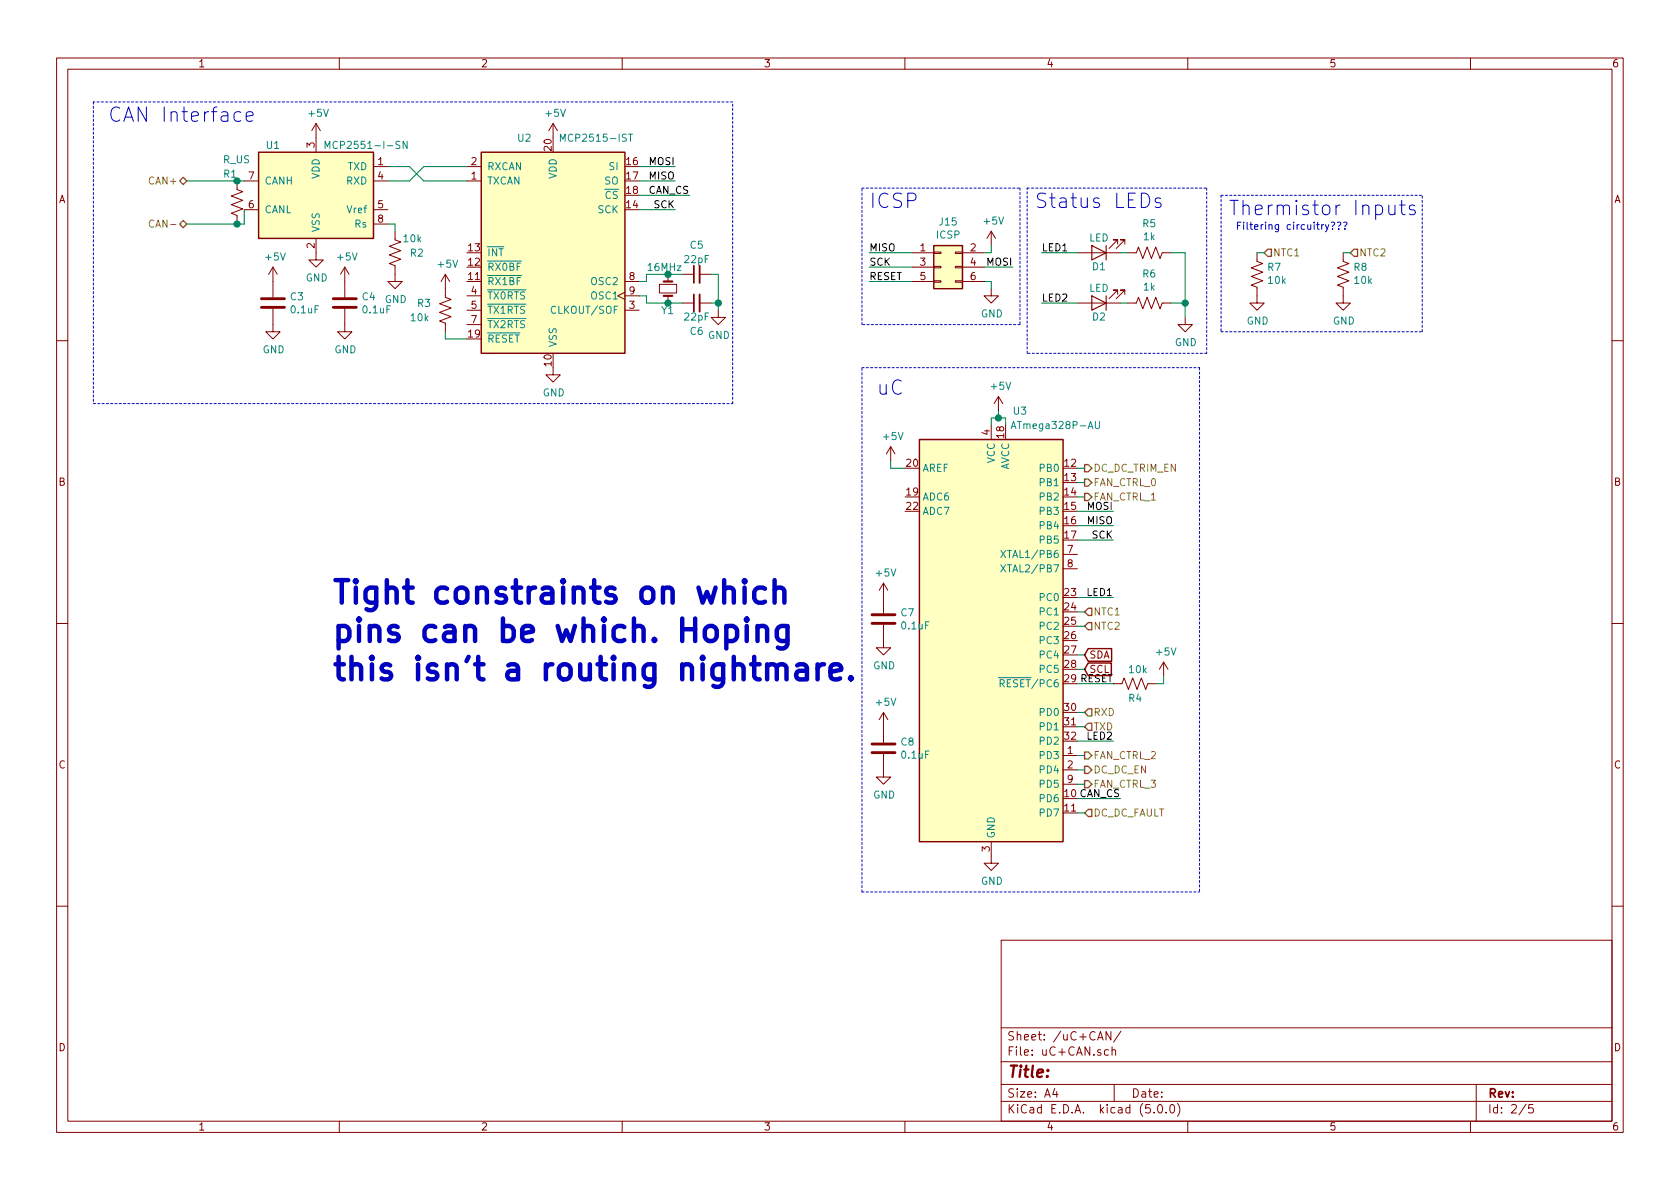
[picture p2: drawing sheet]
<svg xmlns="http://www.w3.org/2000/svg" width="297mm" height="210mm" viewBox="0 0 297 210" stroke-linecap="round" stroke-linejoin="round" font-family="sans-serif">
<g fill="none" stroke="#840000" stroke-width=".18">
<path d="M10 10.3h277v189.9h-277zM12 12.2h273v186.1h-273zM60 10.3v1.9M110 10.3v1.9M160 10.3v1.9M210 10.3v1.9M260 10.3v1.9M41.9 32v1.5l1 .4-2 .8 2 .7-2 .8 2 .8-2 .7 1 .4v1.5M43.2 32h2.5M43.2 37.1h2.5M55.9 21.8v5.1M55.9 21.8l-.8 1.3"/>
<path d="M55.9 21.8l.7 1.3M66 32h2.6M66 29.5h2.6M66 37.1h2.6M66 39.6h2.6M82.5 32h2.6M82.5 29.5h2.6M97.8 21.8l-.8 1.3M97.8 21.8v2.6M97.8 21.8l.8 1.3M48.3 54.6v4.1h1.2l-1.2 1.2-1.3-1.2h1.3M48.3 47.2v5.4"/>
<path d="M48.3 47.2l-.8 1.3M48.3 47.2l.7 1.3M55.9 42.2v3.8h1.2l-1.2 1.2-1.3-1.2h1.3M61 54.6v4.1h1.2l-1.2 1.2-1.3-1.2h1.3M61 47.2v5.4M61 47.2l-.8 1.3M61 47.2l.7 1.3M69.8 40.9v1.5l1.1 .4-2.1 .8 2.1 .7-2.1 .8 2.1 .7-2.1 .8 1 .4v2.8h1.3l-1.3 1.2-1.2-1.2h1.2M78.7 48.5v4.1l1.1 .4-2.1 .7 2.1 .8-2.1 .7 2.1 .8-2.1 .8 1 .3v1.6M78.7 48.5l-.7 1.3M78.7 48.5l.8 1.3M82.5 54.9h2.6"/>
<path d="M82.5 52.3h2.6M82.5 57.4h2.6M110.5 51.7l-1.3 .6 1.3 .7M110.5 54.9h2.5M110.5 52.3h2.5M110.5 49.8h2.5M116.6 50.3h3v1.5h-3zM118.1 48.5v1.3M118.1 52.3v1.3M120.6 48.5h2.1M120.6 53.6h2.1M123.7 48.5h2"/>
<path d="M123.7 53.6h2M127 54.9v1.2h1.3l-1.3 1.3-1.3-1.3h1.3M161.3 49.8h3.8M161.3 44.7h3.8M161.3 47.2h3.8M165.1 49.7h1.3v.2h-1.3zM165.1 47.1h1.3v.3h-1.3zM165.1 44.6h1.3v.2h-1.3zM168.9 49.7h1.3v.2h-1.3zM168.9 47.1h1.3v.3h-1.3zM168.9 44.6h1.3v.2h-1.3zM170.2 49.8h3.8"/>
<path d="M170.2 44.7h3.8M170.2 47.2h3.8M175.3 51v1.3h1.2l-1.2 1.3-1.3-1.3h1.3M175.3 40.9v2.5M175.3 40.9l-.8 1.3M175.3 40.9l.7 1.3M190.5 53.6h7.6M190.5 44.7h7.6M197.6 43.2v-.8h-.8h.8l-1.5 1.5M197.6 52.1v-.8h-.8h.8l-1.5 1.5M198.9 43.2v-.8h-.8h.8l-1.5 1.5M198.9 52.1v-.8h-.8h.8l-1.5 1.5"/>
<path d="M199.4 44.7h1.5l.4-1 .8 2 .7-2 .8 2 .7-2 .8 2 .4-1h1.5M199.4 53.6h1.5l.4-1 .8 2 .7-2 .8 2 .7-2 .8 2 .4-1h1.5M209.5 56.1v1.3h1.3l-1.3 1.3-1.2-1.3h1.2M222.2 44.7v1.5l1.1 .4-2.1 .8 2.1 .7-2.1 .8 2.1 .8-2.1 .7 1 .4v2.8h1.3l-1.3 1.3-1.2-1.3h1.2M237.5 44.7v1.5l1 .4-2 .8 2 .7-2 .8 2 .8-2 .7 1 .4v2.8h1.3l-1.3 1.3-1.3-1.3h1.3M10 60.2h2M97.8 65v1.3h1.3l-1.3 1.3-1.3-1.3h1.3M157.5 79l-.8 1.3M157.5 79v2.5M157.5 79l.7 1.3M175.3 75.2v2.5M176.5 70.1l-.7 1.3"/>
<path d="M176.5 70.1v2.5M176.5 70.1l.8 1.3M285 60.2h2M188 98h2.5M10 110.3h2M156.2 110.5v4h1.3l-1.3 1.3-1.3-1.3h1.3M156.2 103.1v5.4M156.2 103.1l-.8 1.3M156.2 103.1l.8 1.3M188 100.6h2.5M205.7 117.1l-.7 1.3M205.7 117.1v2.5"/>
<path d="M205.7 117.1l.8 1.3M285 110.3h2M156.2 133.3v4.1h1.3l-1.3 1.3-1.3-1.3h1.3M156.2 126v5.3M156.2 126l-.8 1.2M156.2 126l.8 1.2M188 133.6h2.5M188 136.1h2.5M188 138.7h2.5M196.8 120.9h1.6l.4-1 .7 2 .8-2 .7 2 .8-2 .8 2 .3-1h1.6M175.3 148.8v3.8h1.2l-1.2 1.3-1.3-1.3h1.3M10 160.2h2"/>
<path d="M177 166.3h108v32h-108zM285 160.2h2M60 198.3v1.9M110 198.3v1.9M160 198.3v1.9M177 194.8h108M177 191.8h108M177 187.8h108M177 181.8h108M186.5 192.5l-.4 1h1M186.8 193v1M194.1 183.9l.5-1.5 .4 1.5"/>
<path d="M194.2 183.5h.7M196 185.7l-.4-.1-.3 .3v.6l.3 .1 .4-.1M196.4 182.4v1.5l-.8-1.5v1.5M196.6 185.7l.2-.1 .4 .1 .1 .9M196.6 185.1v1.5M197 191.8v3M198.2 182.3l-1.3 2M204 196.7v.1M204.8 195.5l.4-.2a.94 .94 0 0 1 0 1.5 .79 .79 0 0 1-.4-1.3zM206.2 196.7v.1M207 195.4l.3-.1a.94 .94 0 0 1 0 1.5 .82 .82 0 0 1-.3-1.4zM208.2 195.1a1.71 1.71 0 0 1 0 2.3"/>
<path d="M210 198.3v1.9M260 198.3v1.9M261 191.8v6.5M269.8 195.2l-1.2 2M271 195.3h-.7v.7l.2-.1 .5 .1 .1 .2-.1 .5-.2 .1-.5-.1"/>
</g>
<g fill="#ffffc2" stroke="#ffffc2" stroke-width=".18">
<path d="M85.1 26.9h25.4v35.6h-25.4z"/>
<path d="M45.7 26.9h20.3v15.3h-20.3z"/>
<path d="M162.6 77.7h25.4v71.1h-25.4z"/>
<path d="M165.1 43.4h5.1v7.6h-5.1z"/>
</g>
<path d="M45.7 26.9h20.3v15.3h-20.3zM85.1 26.9h25.4v35.6h-25.4zM165.1 43.4h5.1v7.6h-5.1zM162.6 77.7h25.4v71.1h-25.4zM192.4 114.7h4.1v2.2h-4.1l-.6-1.1zM192.4 117.2h4.1v2.3h-4.1l-.6-1.1z" fill="none" stroke="#840000" stroke-width=".25"/>
<g fill="none" stroke="#008484" stroke-width=".18">
<path d="M57.5 26.3v-1.3l.4 .9 .4-.9v1.3M72 25v1.3l-.7-1.3v1.3M99.1 25v-1.3l.4 .9 .4-.9v1.3M111.1 23.7h.7M178.8 75.8l.4-1.3 .4 1.3M178.9 75.4h.6M193.7 74.5v1.1l.2 .2h.3l.2-.2v-1.1M177 97.3l.8 1.3M177 99.9l.8 1.2M177.8 97.3l-.8 1.3M177.8 99.9l-.8 1.2M176.5 119.8h1.3"/>
<path d="M176.8 120.8h.6l.2-.2-.1-.3-.2-.1h-.5v1.3M177.1 120.8l.5 .7"/>
</g>
<g fill="none" stroke="#008400" stroke-width=".18">
<path d="M33 32h10.2M43.2 37.1v2.5h-10.2M68.6 39.6h1.2v1.3M68.6 29.5h3.8l2.5 2.5h7.6M82.5 29.5h-7.6l-2.5 2.5h-3.8M113 29.5h6.4M113 32h6.4M113 37.1h6.4M113 34.5h8.9M78.7 58.7v1.2h3.8M113 52.3h1.3v1.3h6.3M118.1 48.5h-3.8v1.3h-1.3"/>
<path d="M125.7 48.5h1.3v6.4M125.7 53.6h1.3M153.7 49.8h7.6M153.7 44.7h7.6M153.7 47.2h7.6M174 49.8h1.3v1.2M174 47.2h5.1M175.3 43.4v1.3h-1.3M184.1 53.6h6.4M184.1 44.7h6.4M198.1 53.6h1.3M198.1 44.7h1.3"/>
<path d="M207 53.6h2.5M207 44.7h2.5v11.4M222.2 44.7h1.3M237.5 44.7h1.3M175.3 75.2v-1.3h2.5v1.3M176.5 72.6v1.3M157.5 81.5v1.3h2.5M190.5 82.8h1.3M190.5 93h6.3M190.5 95.5h6.3M190.5 90.4h6.3M190.5 85.3h1.3"/>
<path d="M190.5 87.9h1.3M190.5 105.7h6.3M190.5 118.4h1.3M190.5 115.8h1.3M190.5 108.2h1.3M190.5 110.7h1.3M205.7 119.6v1.3h-1.2M190.5 131.1h6.3M190.5 133.6h1.3M190.5 138.7h1.3M190.5 120.9h6.3M190.5 136.1h1.3"/>
<path d="M190.5 126h1.3M190.5 128.5h1.3M190.5 141.2h7.6M190.5 143.8h1.3"/>
</g>
<path d="M46.2 54.4h4.1M46.2 52.8h4.1M58.9 54.4h4.1M58.9 52.8h4.1M154.2 110.2h4M154.2 108.7h4M154.2 133.1h4M154.2 131.6h4" fill="none" stroke="#840000" stroke-width=".51"/>
<g fill="none" stroke="#0000c2" stroke-width=".18">
<path d="M42.6 19.9l-.7-.1-.4 .2-.1 .2v.8l.2 .3 .3 .2 .7-.2M43.5 20.6l1.3-.2-.2-.5-.7-.1-.4 .3v1l.2 .2 .2 .2 .7-.2M205.2 35.1l-.6-.1-.3 .1-.1 .3 .1 .3 .9 .3 .1 .2-.1 .4-.2 .1-.8-.1M234.9 39.7l-.4 1.2-.2 .1M235.4 39.4l.4-.1 .2 .2-.4 .6M236.5 39.4l.4-.1 .2 .2-.4 .6M237.6 39.4l.4-.1 .2 .2-.4 .6M245.5 36.3v1.3l.2 .2a.68 .68 0 0 0 .9-.1M246.6 36.3v1.7M247.5 36.3h.9M247.8 35.4v2.2l.2 .2 .4 .2M250.1 36.4l-.6-.1-.2 .1-.1 .2 .1 .4 .8 .2 .2 .3-.2 .3-.2 .2-.7-.2"/>
<path d="M235.6 40.4v.2M236.7 40.4v.2M237.8 40.4v.2"/>
</g>
<path d="M117.3 49.8h1.6M117.3 52.3h1.6" fill="none" stroke="#840000" stroke-width=".38"/>
<path d="M123.7 47v3M123.7 52.1v3" fill="none" stroke="#840000" stroke-width=".33"/>
<path d="M122.7 47v3M122.7 52.1v3" fill="none" stroke="#840000" stroke-width=".3"/>
<g fill="#008400" stroke="#008400" stroke-width=".25">
<circle cx="118.1" cy="48.5" r=".51"/>
<circle cx="118.1" cy="53.6" r=".51"/>
<circle cx="127" cy="53.6" r=".51"/>
<circle cx="176.5" cy="73.9" r=".51"/>
<circle cx="209.6" cy="53.6" r=".51"/>
<circle cx="41.9" cy="32" r=".51"/>
<circle cx="41.9" cy="39.6" r=".51"/>
</g>
<g fill="none" stroke="#0000c2" stroke-width=".18" stroke-dasharray=".4 .4">
<path d="M16.5 18v53.4M129.5 18h-113M152.4 33.3h27.9M180.3 33.3v24.1M181.6 33.3h31.8M213.4 33.3v29.2M215.9 34.5h35.6M215.9 34.5v24.2M152.4 57.4v-24.1M180.3 57.4h-27.9M215.9 58.7h35.6M251.5 58.7v-24.2"/>
<path d="M16.5 71.4h113M129.5 71.4v-53.4M152.4 65h59.7M181.6 62.5v-29.2M212.1 65v92.7M213.4 62.5h-31.8M152.4 157.7v-92.7M152.4 157.7h59.7"/>
</g>
<path d="M193 43.4l2.6 1.3-2.6 1.3zM193 52.3l2.6 1.3-2.6 1.3zM195.6 43.4v2.6M195.6 52.3v2.6" fill="none" stroke="#840000" stroke-width=".2"/>
<g fill="none" stroke="#848400" stroke-width=".25">
<path d="M31.7 39.6l.7-.6 .6 .6-.6 .7zM32.4 31.4l.6 .6-.6 .6-.7-.6zM224.2 44.1h.6v1.2h-.6l-.7-.6zM239.4 44.1h.6v1.2h-.6l-.6-.6zM191.8 84.7h.6l.6 .6-.6 .7h-.6zM191.8 87.2h.6l.6 .7-.6 .6h-.6zM191.8 82.2h.6l.6 .6-.6 .6h-.6zM192.4 110.1h.6v1.3h-.6l-.6-.7zM192.4 107.6h.6v1.2h-.6l-.6-.6zM191.8 133h.6l.6 .6-.6 .6h-.6zM191.8 138h.6l.6 .7-.6 .6h-.6zM191.8 135.5h.6l.6 .6-.6 .7h-.6z"/>
<path d="M192.4 125.3h.6v1.3h-.6l-.6-.6zM192.4 127.9h.6v1.3h-.6l-.6-.7zM192.4 143.1h.6v1.3h-.6l-.6-.6z"/>
</g>
<path d="M27.2 39a.6 .6 0 0 0-.9 .4 .6 .6 0 0 0 .6 .8l.3-.1" fill="none" stroke="#848400" stroke-width=".18"/>
<g fill="none" stroke="#0000c2" stroke-width=".79">
<path d="M128.4 110.9l.4-.2h.8l.3 .2 .4 .5v1.2l-.4 .6-.3 .2h-.8l-.4-.2M131.6 102.6l-.1 .2 .1 .2 .3-.2-.3-.2v.4M131.6 103.9v2.7M132 109.4l-.1 .2 .1 .1 .2-.1-.2-.2v.3M132 110.7v2.7M133.9 111.1a.98 .98 0 0 1 1.7 .2v2.1M133.9 110.7v2.7M135.3 104.1l-.4-.2h-.8l-.4 .2-.4 .6v1.1l.4 .6 .4 .2h.8l.4-.2M137 104.3a1 1 0 0 1 1.7 .2v2.1M137 102.6v4M137.3 118.1l.2-.4 .4-.2h.6l.4 .2 .2 .4v2M139.2 110.7v3.2a1.07 1.07 0 0 1-1.7 .6"/>
<path d="M139.2 110.9l-.3-.2h-.8l-.4 .2-.4 .5v1.2l.4 .6 .4 .2h.8l.3-.2M140.9 117.7l.4-.2h.8l.4 .2 .2 .4v2M142.7 118.4l-.4 .2h-1a.79 .79 0 0 0-.6 .8 .79 .79 0 0 0 .6 .7h1l.4-.1M144.6 117.5v2.6M145.7 117.5a1.05 1.05 0 0 0-1.1 .7M146.8 118.8l1.9-.4v-.3l-.2-.4-.3-.2h-.8l-.4 .2-.2 .4v1.5l.2 .4 .4 .1h.8l.3-.1M150.4 119.8l.2 .2-.2 .1-.1-.1 .1-.2v.3"/>
</g>
<g font-size="5.6" fill="#0000c2">
<text x="58.4" y="106.8">Tight constraints on which</text>
<text x="58.4" y="113.6">pins can be which. Hoping</text>
<text x="58.4" y="120.3">this isn't a routing nightmare.</text>
</g>
<g font-size="3.5" fill="#0000c2">
<text x="19" y="21.6">CAN Interface</text>
<text x="153.7" y="36.8">ICSP</text>
<text x="182.9" y="36.8">Status LEDs</text>
<text x="217.2" y="38.1">Thermistor Inputs</text>
<text x="154.9" y="69.8">uC</text>
</g>
<text font-size="2.8" fill="#840000" x="178" y="190.5">Title:</text>
<g font-size="2.1" fill="#840000">
<text x="178" y="184">Sheet: /uC+CAN/</text>
<text x="178" y="186.7">File: uC+CAN.sch</text>
<text x="178" y="196.9">KiCad E.D.A. kicad (5.0.0)</text>
<text x="178" y="194.1">Size: A4</text>
<text x="200" y="194.1">Date:</text>
<text x="263" y="194.1">Rev:</text>
<text x="263" y="196.9">Id: 2/5</text>
</g>
<g font-size="1.8" fill="#840000">
<text x="35" y="11.9">1</text>
<text x="85" y="11.9">2</text>
<text x="135" y="11.9">3</text>
<text x="185" y="11.9">4</text>
<text x="235" y="11.9">5</text>
<text x="285" y="11.9">6</text>
<text x="55.6" y="26.1" transform="rotate(-90 55.6 26.1)">3</text>
<text x="66.8" y="29.2">1</text>
<text x="83.3" y="29.2">2</text>
<text x="97.5" y="26.6" transform="rotate(-90 97.5 26.6)">20</text>
<text x="110.8" y="29.2">16</text>
<text x="10.4" y="35.9">A</text>
<text x="44" y="31.7">7</text>
<text x="66.8" y="31.7">4</text>
<text x="83.3" y="31.7">1</text>
<text x="110.8" y="31.7">17</text>
<text x="110.8" y="34.3">18</text>
<text x="285.4" y="35.9">A</text>
<text x="44" y="36.8">6</text>
<text x="66.8" y="36.8">5</text>
<text x="66.8" y="39.4">8</text>
<text x="110.8" y="36.8">14</text>
<text x="55.6" y="43.9" transform="rotate(-90 55.6 43.9)">2</text>
<text x="82.9" y="47">12</text>
<text x="82.9" y="44.4">13</text>
<text x="162.7" y="44.4">1</text>
<text x="162.7" y="47">3</text>
<text x="171.6" y="44.4">2</text>
<text x="171.6" y="47">4</text>
<text x="82.9" y="49.5">11</text>
<text x="83.3" y="52.1">4</text>
<text x="111.3" y="49.5">8</text>
<text x="111.3" y="52.1">9</text>
<text x="162.7" y="49.5">5</text>
<text x="171.6" y="49.5">6</text>
<text x="82.9" y="59.7">19</text>
<text x="83.3" y="54.6">5</text>
<text x="83.3" y="57.1">7</text>
<text x="111.3" y="54.6">3</text>
<text x="97.5" y="64.7" transform="rotate(-90 97.5 64.7)">10</text>
<text x="175" y="76.9" transform="rotate(-90 175 76.9)">4</text>
<text x="177.5" y="77.4" transform="rotate(-90 177.5 77.4)">18</text>
<text x="160.3" y="82.5">20</text>
<text x="188.3" y="82.5">12</text>
<text x="10.4" y="85.9">B</text>
<text x="160.3" y="87.6">19</text>
<text x="188.3" y="85.1">13</text>
<text x="188.3" y="87.6">14</text>
<text x="285.4" y="85.9">B</text>
<text x="160.3" y="90.2">22</text>
<text x="188.3" y="90.2">15</text>
<text x="188.3" y="92.7">16</text>
<text x="188.3" y="95.2">17</text>
<text x="188.7" y="97.8">7</text>
<text x="188.7" y="100.3">8</text>
<text x="188.3" y="105.4">23</text>
<text x="188.3" y="107.9">24</text>
<text x="188.3" y="110.5">25</text>
<text x="188.3" y="113">26</text>
<text x="188.3" y="115.6">27</text>
<text x="188.3" y="118.1">28</text>
<text x="192.6" y="116.5">SDA</text>
<text x="192.6" y="119">SCL</text>
<text x="188.3" y="125.7">30</text>
<text x="188.3" y="128.3">31</text>
<text x="188.3" y="130.8">32</text>
<text x="10.4" y="135.9">C</text>
<text x="188.7" y="133.3">1</text>
<text x="188.7" y="135.9">2</text>
<text x="285.4" y="135.9">C</text>
<text x="188.3" y="143.5">11</text>
<text x="188.7" y="138.4">9</text>
<text x="175" y="150.6" transform="rotate(-90 175 150.6)">3</text>
<text x="10.4" y="185.9">D</text>
<text x="285.4" y="185.9">D</text>
<text x="35" y="199.9">1</text>
<text x="85" y="199.9">2</text>
<text x="135" y="199.9">3</text>
<text x="185" y="199.9">4</text>
<text x="235" y="199.9">5</text>
<text x="285" y="199.9">6</text>
</g>
<g font-size="1.8" fill="#008484">
<text x="54.7" y="20.7">+5V</text>
<text x="96.6" y="20.7">+5V</text>
<text x="39.5" y="28.9">R_US</text>
<text x="47.1" y="26.3">U1</text>
<text x="58.8" y="26.3">MCP2551-I-SN</text>
<text x="91.6" y="25.1">U2</text>
<text x="99.8" y="25.1">MCP2515-IST</text>
<text x="39.6" y="31.4">R1</text>
<text x="46.7" y="32.6">CANH</text>
<text x="56.5" y="31.7" transform="rotate(-90 56.5 31.7)">VDD</text>
<text x="61.3" y="32.6">RXD</text>
<text x="61.5" y="30.1">TXD</text>
<text x="86.1" y="32.6">TXCAN</text>
<text x="86.1" y="30.1">RXCAN</text>
<text x="98.4" y="31.7" transform="rotate(-90 98.4 31.7)">VDD</text>
<text x="106.9" y="32.6">SO</text>
<text x="107" y="35.2">CS</text>
<text x="107.8" y="30.1">SI</text>
<text x="46.7" y="37.7">CANL</text>
<text x="56.5" y="41.1" transform="rotate(-90 56.5 41.1)">VSS</text>
<text x="61.6" y="37.7">Vref</text>
<text x="62.8" y="40.3">Rs</text>
<text x="105.7" y="37.7">SCK</text>
<text x="166.2" y="39.9">J15</text>
<text x="174" y="39.7">+5V</text>
<text x="202.1" y="40.2">R5</text>
<text x="47" y="46.1">+5V</text>
<text x="59.7" y="46.1">+5V</text>
<text x="71.5" y="42.8">10k</text>
<text x="72.6" y="45.4">R2</text>
<text x="77.5" y="47.3">+5V</text>
<text x="86.1" y="47.9">RX0BF</text>
<text x="86.1" y="45.3">INT</text>
<text x="121.1" y="46.5">22pF</text>
<text x="122.1" y="44">C5</text>
<text x="165.6" y="42.2">ICSP</text>
<text x="192.6" y="42.7">LED</text>
<text x="193.2" y="47.8">D1</text>
<text x="202.2" y="42.5">1k</text>
<text x="224.2" y="47.9">R7</text>
<text x="239.4" y="47.9">R8</text>
<text x="51.4" y="53.1">C3</text>
<text x="54.1" y="49.8">GND</text>
<text x="64.1" y="53.1">C4</text>
<text x="68" y="53.6">GND</text>
<text x="86.1" y="50.4">RX1BF</text>
<text x="86.1" y="53">TX0RTS</text>
<text x="104.6" y="50.4">OSC2</text>
<text x="104.6" y="53">OSC1</text>
<text x="192.6" y="51.6">LED</text>
<text x="202.1" y="49.1">R6</text>
<text x="202.2" y="51.4">1k</text>
<text x="224.3" y="50.2">10k</text>
<text x="239.5" y="50.2">10k</text>
<text x="51.6" y="55.4">0.1uF</text>
<text x="64.3" y="55.4">0.1uF</text>
<text x="72.7" y="56.8">10k</text>
<text x="73.9" y="54.3">R3</text>
<text x="86.1" y="55.5">TX1RTS</text>
<text x="86.1" y="58">TX2RTS</text>
<text x="98" y="55.5">CLKOUT/SOF</text>
<text x="117" y="55.5">Y1</text>
<text x="121.1" y="56.7">22pF</text>
<text x="122.1" y="59.2">C6</text>
<text x="125.2" y="59.9">GND</text>
<text x="173.4" y="56.1">GND</text>
<text x="193.2" y="56.7">D2</text>
<text x="220.4" y="57.4">GND</text>
<text x="235.7" y="57.4">GND</text>
<text x="46.4" y="62.5">GND</text>
<text x="59.1" y="62.5">GND</text>
<text x="86.1" y="60.6">RESET</text>
<text x="98.4" y="61.5" transform="rotate(-90 98.4 61.5)">VSS</text>
<text x="207.7" y="61.2">GND</text>
<text x="96" y="70.1">GND</text>
<text x="175.3" y="68.9">+5V</text>
<text x="156.3" y="77.8">+5V</text>
<text x="179.2" y="73.3">U3</text>
<text x="179.6" y="75.9">ATmega328P-AU</text>
<text x="163.1" y="83.4">AREF</text>
<text x="175.9" y="82" transform="rotate(-90 175.9 82)">VCC</text>
<text x="178.4" y="83.2" transform="rotate(-90 178.4 83.2)">AVCC</text>
<text x="184" y="83.4">PB0</text>
<text x="163.1" y="88.5">ADC6</text>
<text x="184" y="86">PB1</text>
<text x="184" y="88.5">PB2</text>
<text x="163.1" y="91.1">ADC7</text>
<text x="184" y="91.1">PB3</text>
<text x="184" y="93.6">PB4</text>
<text x="155" y="101.9">+5V</text>
<text x="177.9" y="98.7">XTAL1/PB6</text>
<text x="177.9" y="101.2">XTAL2/PB7</text>
<text x="184" y="96.1">PB5</text>
<text x="184" y="106.3">PC0</text>
<text x="159.3" y="109">C7</text>
<text x="159.5" y="111.3">0.1uF</text>
<text x="184" y="108.8">PC1</text>
<text x="184" y="111.4">PC2</text>
<text x="184" y="113.9">PC3</text>
<text x="154.4" y="118.4">GND</text>
<text x="184" y="116.5">PC4</text>
<text x="184" y="119">PC5</text>
<text x="199.7" y="119">10k</text>
<text x="204.5" y="115.9">+5V</text>
<text x="155" y="124.8">+5V</text>
<text x="177.6" y="121.5">RESET/PC6</text>
<text x="199.6" y="124.1">R4</text>
<text x="159.3" y="131.8">C8</text>
<text x="184" y="126.6">PD0</text>
<text x="184" y="129.2">PD1</text>
<text x="184" y="131.7">PD2</text>
<text x="159.5" y="134.2">0.1uF</text>
<text x="184" y="134.2">PD3</text>
<text x="184" y="136.8">PD4</text>
<text x="154.4" y="141.2">GND</text>
<text x="184" y="141.9">PD6</text>
<text x="184" y="139.3">PD5</text>
<text x="175.9" y="148.3" transform="rotate(-90 175.9 148.3)">GND</text>
<text x="184" y="144.4">PD7</text>
<text x="173.4" y="156.5">GND</text>
</g>
<g font-size="1.8">
<text x="114.9" y="29.2">MOSI</text>
<text x="114.7" y="34.3">CAN_CS</text>
<text x="114.9" y="31.7">MISO</text>
<text x="115.6" y="36.8">SCK</text>
<text x="153.7" y="44.4">MISO</text>
<text x="153.7" y="47">SCK</text>
<text x="174.5" y="47">MOSI</text>
<text x="184.1" y="44.4">LED1</text>
<text x="153.7" y="49.5">RESET</text>
<text x="184.1" y="53.3">LED2</text>
<text x="192.3" y="92.7">MISO</text>
<text x="192.3" y="90.2">MOSI</text>
<text x="193.1" y="95.2">SCK</text>
<text x="192.3" y="105.4">LED1</text>
<text x="188.3" y="120.6">29 RESET</text>
<text x="192.3" y="130.8">LED2</text>
</g>
<g font-size="1.8" fill="#848400">
<text x="26.6" y="32.6">CAN+</text>
<text x="27.1" y="40.3">CAN-</text>
<text x="225" y="45.3">NTC1</text>
<text x="240.3" y="45.3">NTC2</text>
<text x="193.3" y="83.4">DC_DC_TRIM_EN</text>
<text x="193.3" y="86">FAN_CTRL_0</text>
<text x="193.3" y="88.5">FAN_CTRL_1</text>
<text x="193.3" y="111.4">NTC2</text>
<text x="193.3" y="108.8">NTC1</text>
<text x="193.3" y="126.6">RXD</text>
<text x="193.3" y="129.2">TXD</text>
<text x="193.3" y="134.2">FAN_CTRL_2</text>
<text x="193.3" y="136.8">DC_DC_EN</text>
<text x="188.3" y="141">10 CAN_CS</text>
<text x="193.3" y="139.3">FAN_CTRL_3</text>
<text x="193.3" y="144.4">DC_DC_FAULT</text>
</g>
<text font-size="1.8" fill="#0000c2" x="218.4" y="40.6">Filtering circuitry???</text>
<text font-size="1.8" fill="#008400" x="114.7" y="47.9">16MHz</text>
</svg>
